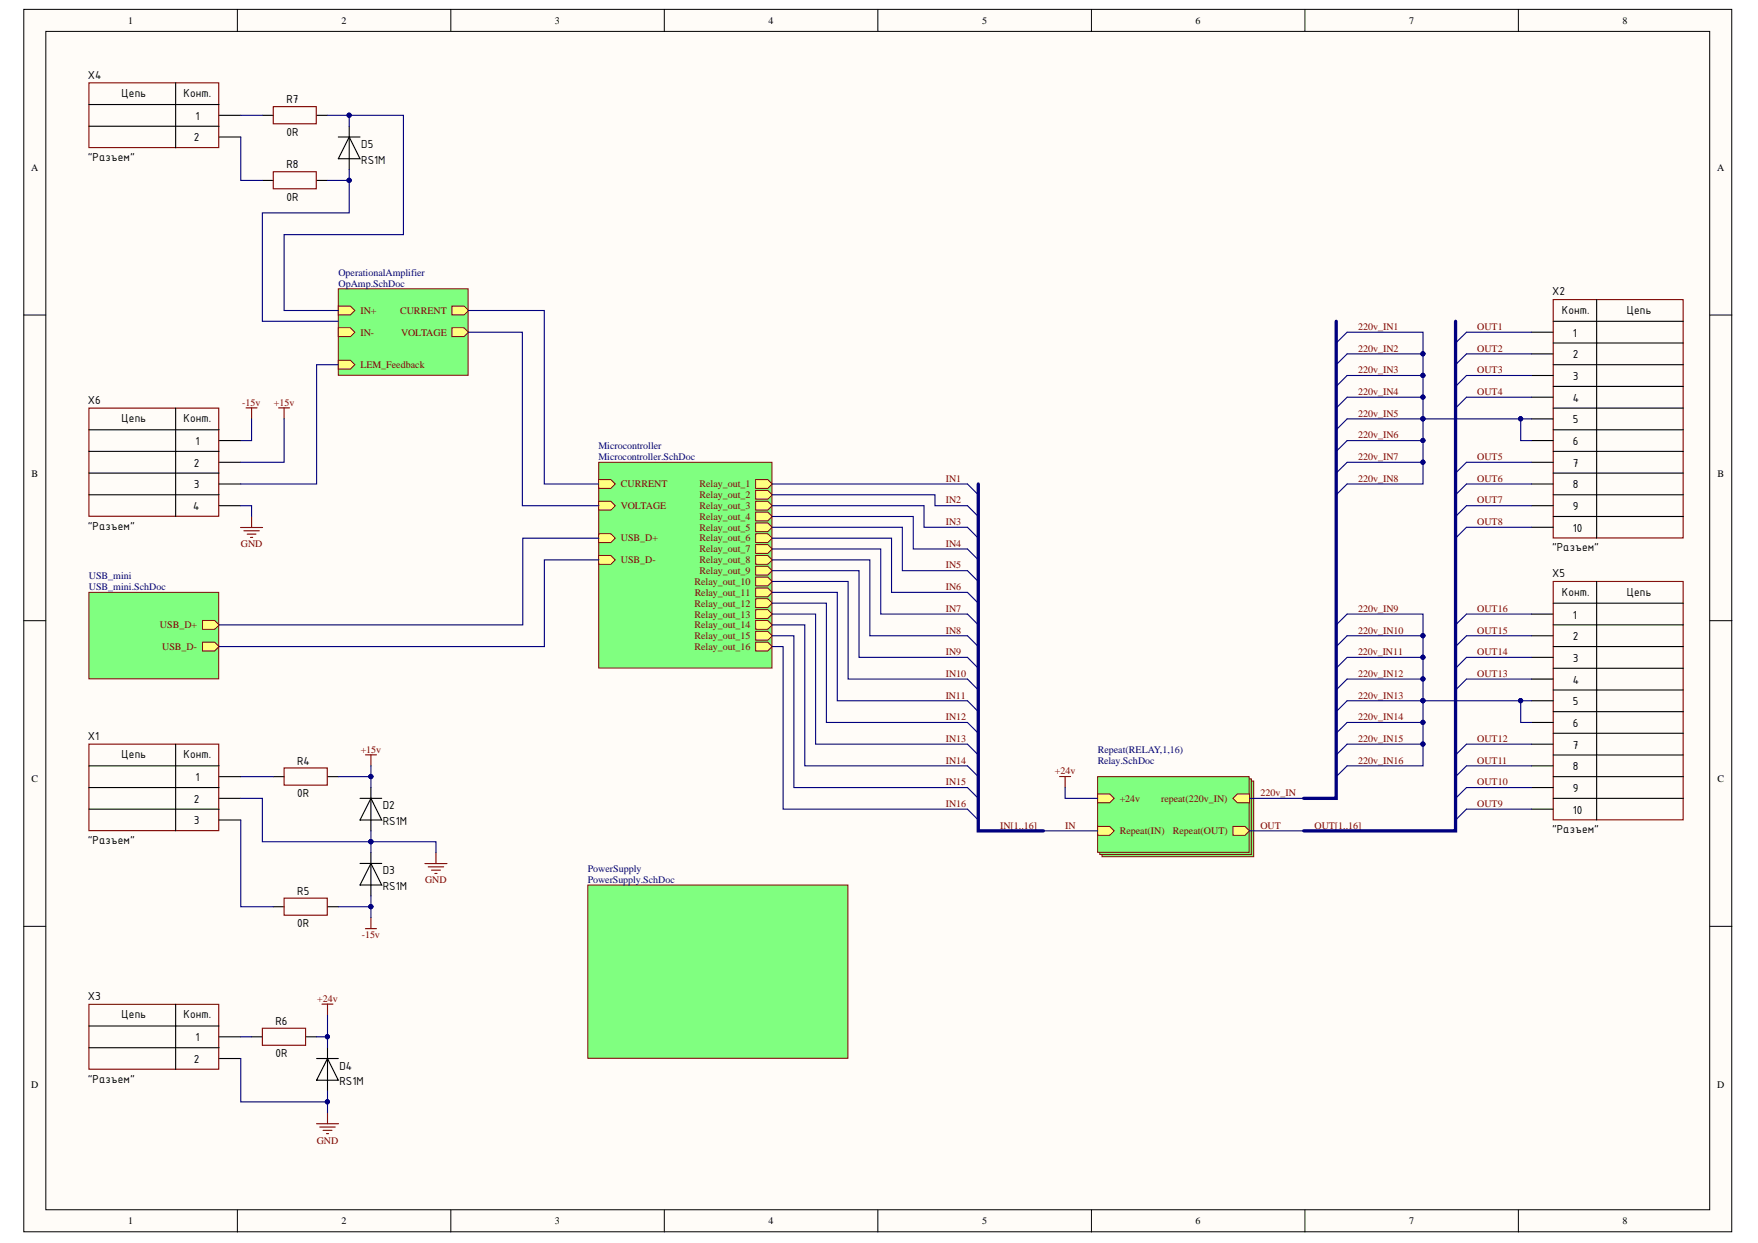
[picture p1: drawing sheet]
<svg xmlns="http://www.w3.org/2000/svg" width="297mm" height="210mm" viewBox="0 0 297 210" stroke-linecap="round" stroke-linejoin="round" font-family="sans-serif">
<g fill="#fffcf8" stroke="#000" stroke-width=".17">
<path d="M4 1.6h288.6v206.4h-288.6z"/>
<path d="M7.7 5.3h281.2v199h-281.2z"/>
</g>
<g fill="none" stroke="#000" stroke-width=".17">
<path d="M40.1 1.6v3.7M76.2 1.6v3.7M112.2 1.6v3.7M148.3 1.6v3.7M184.4 1.6v3.7M220.5 1.6v3.7M256.6 1.6v3.7M4 53.2h3.7M288.9 53.2h3.7M4 104.8h3.7M288.9 104.8h3.7M4 156.4h3.7"/>
<path d="M288.9 156.4h3.7M40.1 204.3v3.7M76.2 204.3v3.7M112.2 204.3v3.7M148.3 204.3v3.7M184.4 204.3v3.7M220.5 204.3v3.7M256.6 204.3v3.7"/>
</g>
<path d="M15 129.3h22M15 133h22M15 136.6h22M29.7 125.7v14.6M37 131.2h3.7M37 134.8h3.7M37 138.5h3.7" fill="none" stroke="#000" stroke-width=".19"/>
<path d="M15 125.7h22v14.6h-22z" fill="none" stroke="#800000" stroke-width=".19"/>
<path d="M101.2 78.1h29.2v34.7h-29.2z" fill="#80ff80" stroke="#800000" stroke-width=".17"/>
<path d="M101.2 90.1h2l.8 .8-.8 .7h-2z" fill-rule="evenodd" fill="#ffff80"/>
<path d="M101.2 90.1h2l.8 .8-.8 .7h-2z" fill="none" stroke="#800000" stroke-width=".17"/>
<path d="M101.2 93.8h2l.8 .7-.8 .8h-2z" fill-rule="evenodd" fill="#ffff80"/>
<path d="M101.2 93.8h2l.8 .7-.8 .8h-2z" fill="none" stroke="#800000" stroke-width=".17"/>
<path d="M101.2 84.7h2l.8 .7-.8 .7h-2z" fill-rule="evenodd" fill="#ffff80"/>
<path d="M101.2 84.7h2l.8 .7-.8 .7h-2z" fill="none" stroke="#800000" stroke-width=".17"/>
<path d="M101.2 81h2l.8 .7-.8 .8h-2z" fill-rule="evenodd" fill="#ffff80"/>
<path d="M101.2 81h2l.8 .7-.8 .8h-2z" fill="none" stroke="#800000" stroke-width=".17"/>
<path d="M127.7 97.4h2l.8 .8-.8 .7h-2z" fill-rule="evenodd" fill="#ffff80"/>
<path d="M127.7 97.4h2l.8 .8-.8 .7h-2z" fill="none" stroke="#800000" stroke-width=".17"/>
<path d="M127.7 92h2l.8 .7-.8 .7h-2z" fill-rule="evenodd" fill="#ffff80"/>
<path d="M127.7 92h2l.8 .7-.8 .7h-2z" fill="none" stroke="#800000" stroke-width=".17"/>
<path d="M127.7 104.8h2l.8 .7-.8 .8h-2z" fill-rule="evenodd" fill="#ffff80"/>
<path d="M127.7 104.8h2l.8 .7-.8 .8h-2z" fill="none" stroke="#800000" stroke-width=".17"/>
<path d="M127.7 90.1h2l.8 .8-.8 .7h-2z" fill-rule="evenodd" fill="#ffff80"/>
<path d="M127.7 90.1h2l.8 .8-.8 .7h-2z" fill="none" stroke="#800000" stroke-width=".17"/>
<path d="M127.7 84.7h2l.8 .7-.8 .7h-2z" fill-rule="evenodd" fill="#ffff80"/>
<path d="M127.7 84.7h2l.8 .7-.8 .7h-2z" fill="none" stroke="#800000" stroke-width=".17"/>
<path d="M127.7 88.3h2l.8 .7-.8 .8h-2z" fill-rule="evenodd" fill="#ffff80"/>
<path d="M127.7 88.3h2l.8 .7-.8 .8h-2z" fill="none" stroke="#800000" stroke-width=".17"/>
<path d="M127.7 99.3h2l.8 .7-.8 .8h-2z" fill-rule="evenodd" fill="#ffff80"/>
<path d="M127.7 99.3h2l.8 .7-.8 .8h-2z" fill="none" stroke="#800000" stroke-width=".17"/>
<path d="M127.7 82.8h2l.8 .8-.8 .7h-2z" fill-rule="evenodd" fill="#ffff80"/>
<path d="M127.7 82.8h2l.8 .8-.8 .7h-2z" fill="none" stroke="#800000" stroke-width=".17"/>
<path d="M127.7 101.1h2l.8 .8-.8 .7h-2z" fill-rule="evenodd" fill="#ffff80"/>
<path d="M127.7 101.1h2l.8 .8-.8 .7h-2z" fill="none" stroke="#800000" stroke-width=".17"/>
<path d="M127.7 86.5h2l.8 .7-.8 .8h-2z" fill-rule="evenodd" fill="#ffff80"/>
<path d="M127.7 86.5h2l.8 .7-.8 .8h-2z" fill="none" stroke="#800000" stroke-width=".17"/>
<path d="M127.7 81h2l.8 .7-.8 .8h-2z" fill-rule="evenodd" fill="#ffff80"/>
<path d="M127.7 81h2l.8 .7-.8 .8h-2z" fill="none" stroke="#800000" stroke-width=".17"/>
<path d="M127.7 103h2l.8 .7-.8 .7h-2z" fill-rule="evenodd" fill="#ffff80"/>
<path d="M127.7 103h2l.8 .7-.8 .7h-2z" fill="none" stroke="#800000" stroke-width=".17"/>
<path d="M127.7 93.8h2l.8 .7-.8 .8h-2z" fill-rule="evenodd" fill="#ffff80"/>
<path d="M127.7 93.8h2l.8 .7-.8 .8h-2z" fill="none" stroke="#800000" stroke-width=".17"/>
<path d="M127.7 95.6h2l.8 .8-.8 .7h-2z" fill-rule="evenodd" fill="#ffff80"/>
<path d="M127.7 95.6h2l.8 .8-.8 .7h-2z" fill="none" stroke="#800000" stroke-width=".17"/>
<path d="M127.7 108.4h2l.8 .8-.8 .7h-2z" fill-rule="evenodd" fill="#ffff80"/>
<path d="M127.7 108.4h2l.8 .8-.8 .7h-2z" fill="none" stroke="#800000" stroke-width=".17"/>
<path d="M127.7 106.6h2l.8 .8-.8 .7h-2z" fill-rule="evenodd" fill="#ffff80"/>
<path d="M127.7 106.6h2l.8 .8-.8 .7h-2z" fill="none" stroke="#800000" stroke-width=".17"/>
<path d="M15 100h22v14.6h-22z" fill="#80ff80" stroke="#800000" stroke-width=".17"/>
<path d="M34.2 104.8h2.1l.7 .7-.7 .8h-2.1z" fill-rule="evenodd" fill="#ffff80"/>
<path d="M34.2 104.8h2.1l.7 .7-.7 .8h-2.1z" fill="none" stroke="#800000" stroke-width=".17"/>
<path d="M34.2 108.4h2.1l.7 .8-.7 .7h-2.1z" fill-rule="evenodd" fill="#ffff80"/>
<path d="M34.2 108.4h2.1l.7 .8-.7 .7h-2.1z" fill="none" stroke="#800000" stroke-width=".17"/>
<g fill="#80ff80" stroke="#800000" stroke-width=".17">
<path d="M99.3 149.5h44v29.2h-44z"/>
<path d="M57.2 48.8h21.9v14.6h-21.9z"/>
</g>
<path d="M57.2 51.7h2l.8 .7-.8 .8h-2z" fill-rule="evenodd" fill="#ffff80"/>
<path d="M57.2 51.7h2l.8 .7-.8 .8h-2z" fill="none" stroke="#800000" stroke-width=".17"/>
<path d="M57.2 60.8h2l.8 .8-.8 .7h-2z" fill-rule="evenodd" fill="#ffff80"/>
<path d="M57.2 60.8h2l.8 .8-.8 .7h-2z" fill="none" stroke="#800000" stroke-width=".17"/>
<path d="M57.2 55.4h2l.8 .7-.8 .7h-2z" fill-rule="evenodd" fill="#ffff80"/>
<path d="M57.2 55.4h2l.8 .7-.8 .7h-2z" fill="none" stroke="#800000" stroke-width=".17"/>
<path d="M76.4 51.7h2l.8 .7-.8 .8h-2z" fill-rule="evenodd" fill="#ffff80"/>
<path d="M76.4 51.7h2l.8 .7-.8 .8h-2z" fill="none" stroke="#800000" stroke-width=".17"/>
<path d="M76.4 55.4h2l.8 .7-.8 .7h-2z" fill-rule="evenodd" fill="#ffff80"/>
<path d="M76.4 55.4h2l.8 .7-.8 .7h-2z" fill="none" stroke="#800000" stroke-width=".17"/>
<g fill="none" stroke="#000" stroke-width=".19">
<path d="M15 17.7h22M29.7 14v11M37 19.5h3.7M15 21.3h22M37 23.1h3.7M15 72.6h22M15 76.2h22M15 79.9h22M29.7 68.9v18.3M37 74.4h3.7M37 78.1h3.7M15 83.6h22"/>
<path d="M37 81.7h3.7M37 85.4h3.7M15 173.3h22M15 176.9h22M29.7 169.6v11M37 175.1h3.7M37 178.8h3.7"/>
</g>
<g fill="none" stroke="#800000" stroke-width=".19">
<path d="M15 14h22v10.9h-22zM15 68.9h22v18.3h-22zM41.6 68.9h1.8M42.5 68.9v1.8M47.1 68.9h1.8M48 68.9v1.8M40.6 89.1h3.8M41.2 89.6h2.6M41.8 90.2h1.5M42.3 90.8h.4M42.5 87.2v1.9M15 169.6h22v11h-22z"/>
<path d="M54.4 169.6h1.9M55.3 169.6v1.8M53.5 189.8h3.7M54 190.3h2.6M54.6 190.9h1.5M55.2 191.4h.3M55.3 187.9v1.9"/>
</g>
<g fill="none" stroke="#000080" stroke-width=".19">
<path d="M163.5 81.7l1.8 1.9M163.5 85.4l1.8 1.8M163.5 89l1.8 1.9M163.5 92.7l1.8 1.8M163.5 96.4l1.8 1.8M163.5 100l1.8 1.9M163.5 103.7l1.8 1.8M163.5 107.4l1.8 1.8M163.5 111l1.8 1.8M163.5 114.7l1.8 1.8M163.5 118.3l1.8 1.9M163.5 122l1.8 1.8"/>
<path d="M163.5 125.7l1.8 1.8M163.5 129.3l1.8 1.9M163.5 133l1.8 1.8M163.5 136.6l1.8 1.9"/>
</g>
<g fill="#80ff80" stroke="#800000" stroke-width=".17">
<path d="M186.2 131.9h25.6v12.8h-25.6z"/>
<path d="M185.8 131.5h25.6v12.8h-25.6z"/>
<path d="M185.5 131.2h25.6v12.7h-25.6z"/>
</g>
<path d="M185.5 139.6h2l.8 .7-.8 .7h-2z" fill-rule="evenodd" fill="#ffff80"/>
<path d="M185.5 139.6h2l.8 .7-.8 .7h-2z" fill="none" stroke="#800000" stroke-width=".17"/>
<path d="M185.5 134.1h2l.8 .7-.8 .8h-2z" fill-rule="evenodd" fill="#ffff80"/>
<path d="M185.5 134.1h2l.8 .7-.8 .8h-2z" fill="none" stroke="#800000" stroke-width=".17"/>
<path d="M208.3 134.8l.8-.7h2v1.5h-2z" fill-rule="evenodd" fill="#ffff80"/>
<path d="M208.3 134.8l.8-.7h2v1.5h-2z" fill="none" stroke="#800000" stroke-width=".17"/>
<path d="M208.3 139.6h2.1l.7 .7-.7 .7h-2.1z" fill-rule="evenodd" fill="#ffff80"/>
<path d="M208.3 139.6h2.1l.7 .7-.7 .7h-2.1z" fill="none" stroke="#800000" stroke-width=".17"/>
<g fill="none" stroke="#800000" stroke-width=".19">
<path d="M46.2 18h7.2v2.9h-7.2zM46.2 29h7.2v2.9h-7.2zM262.4 50.6h22v40.2h-22zM262.4 98.2h22v40.2h-22zM48 129.7h7.3v2.9h-7.3zM61.7 127.5h1.9M62.7 127.5v1.8M179 131.1h1.9M180 131.1v1.9M48 151.7h7.3v2.9h-7.3zM61.7 156.8h1.9M62.7 155v1.8"/>
<path d="M71.8 145.8h3.7M72.4 146.4h2.6M72.9 146.9h1.5M73.5 147.5h.3M73.7 144v1.8M44.3 173.6h7.3v2.9h-7.3z"/>
</g>
<g fill="none" stroke="#000080" stroke-width=".19">
<path d="M40.7 19.5h3.6M55.3 19.5h12.9v20.1h-20.2v12.8h9.2M59 19.5v1.8M40.7 23.1v7.4h3.6M59 30.5v5.5h-14.7v18.3h12.9M59 28.6v1.9h-3.7M79.2 56.1h9.1v29.3h12.9M79.2 52.4h12.8v29.3h9.2M225.8 57.9l1.8-1.8h12.8v3.7h-12.8l-1.8 1.8M240.4 59.8v3.6h-12.8l-1.8 1.9M258.8 59.8h-11l-1.9 1.8M258.8 56.1h-11l-1.9 1.8"/>
<path d="M42.5 70.7v3.7h-1.8M48 70.7v7.4h-7.3M57.2 61.6h-3.7v20.1h-12.8M240.4 78.1v3.6h-12.8l-1.8 1.9M240.4 74.4v3.7h-12.8l-1.8 1.8M240.4 67.1v3.6h-12.8l-1.8 1.9M240.4 63.4v3.7h-12.8l-1.8 1.8M256.9 70.7h-16.5v3.7h-12.8l-1.8 1.8M258.8 70.7h-1.9v3.7h1.9M258.8 67.1h-11l-1.9 1.8M258.8 63.4h-11l-1.9 1.9M258.8 78.1h-11l-1.9 1.8"/>
<path d="M40.7 85.4h1.8v1.8M101.2 94.5h-9.2v14.7h-55M101.2 90.9h-12.9v14.6h-51.3M130.5 98.2h12.8v16.5h20.2M130.5 96.4h14.6v14.6h18.4M130.5 94.5h16.5v12.9h16.5M130.5 92.7h18.3v11h14.7M130.5 90.9h20.1v9.1h12.9M130.5 89h22v7.4h11M130.5 87.2h23.8v5.5h9.2M130.5 85.4h25.6v3.6h7.4M130.5 83.6h27.5v1.8h5.5"/>
<path d="M130.5 81.7h33M258.8 89h-11l-1.9 1.9M258.8 85.4h-11l-1.9 1.8M258.8 81.7h-11l-1.9 1.9M130.5 109.2h1.8v27.4h31.2M130.5 107.4h3.6v25.6h29.4M130.5 105.5h5.5v23.8h27.5M130.5 103.7h7.3v22h25.7M130.5 101.9h9.1v20.1h23.9M130.5 100h11v18.3h22M225.8 105.5l1.8-1.8h12.8v3.7h-12.8l-1.8 1.8M240.4 114.7v3.6h-12.8l-1.8 1.9"/>
<path d="M240.4 111v3.7h-12.8l-1.8 1.8M240.4 107.4v3.6h-12.8l-1.8 1.8M256.9 118.3h-16.5v3.7h-12.8l-1.8 1.8M258.8 118.3h-1.9v3.7h1.9M258.8 114.7h-11l-1.9 1.8M258.8 111h-11l-1.9 1.8M258.8 107.4h-11l-1.9 1.8M258.8 103.7h-11l-1.9 1.8M40.7 138.5v14.6h5.5M40.7 134.8h3.6v7.3h18.4v1.9M40.7 131.2h5.5M62.7 129.3v1.9h-5.5"/>
<path d="M62.7 131.2v1.8M180 133v1.8h5.5M211.1 134.8h9.2M240.4 125.7v3.6h-12.8l-1.8 1.9M240.4 122v3.7h-12.8l-1.8 1.8M258.8 136.6h-11l-1.9 1.9M258.8 133h-11l-1.9 1.8M258.8 129.3h-11l-1.9 1.9M258.8 125.7h-11l-1.9 1.8M57.2 153.1h5.5v1.9M62.7 140.3v1.8h11v1.9M62.7 151.3v1.8"/>
<path d="M176.3 140.3h9.2M211.1 140.3h9.2M40.7 178.8v7.3h14.6M40.7 175.1h1.8M53.5 175.1h1.8v1.8M55.3 171.4v3.7M55.3 184.2v3.7"/>
</g>
<g fill="none" stroke="#000" stroke-width=".19">
<path d="M44.3 19.5h1.9M53.5 19.5h1.8M44.3 30.5h1.9M53.5 30.5h1.8M57.2 23.1h3.6M59 23.1l1.8 3.7h-3.6zM59 21.3v7.3M258.8 56.1h3.6M258.8 59.8h3.6M262.4 54.3h22M262.4 57.9h22M269.8 50.6v40.3"/>
<path d="M258.8 63.4h3.6M258.8 67.1h3.6M258.8 70.7h3.6M258.8 74.4h3.6M258.8 78.1h3.6M262.4 61.6h22M262.4 65.3h22M262.4 68.9h22M262.4 72.6h22M262.4 76.2h22M262.4 79.9h22M258.8 81.7h3.6"/>
<path d="M258.8 85.4h3.6M258.8 89h3.6M262.4 83.6h22M262.4 87.2h22M269.8 98.2v40.3M258.8 103.7h3.6M258.8 107.4h3.6M258.8 111h3.6M258.8 114.7h3.6M258.8 118.3h3.6M262.4 101.9h22M262.4 105.5h22"/>
<path d="M262.4 109.2h22M262.4 112.8h22M262.4 116.5h22M46.2 131.2h1.8M55.3 131.2h1.9M60.8 134.8h3.7M62.7 134.8l1.8 3.7h-3.7zM62.7 133v7.3M258.8 122h3.6M258.8 125.7h3.6M258.8 129.3h3.6M258.8 133h3.6"/>
<path d="M258.8 136.6h3.6M262.4 120.2h22M262.4 123.8h22M262.4 127.5h22M262.4 131.2h22M262.4 134.8h22M46.2 153.1h1.8M55.3 153.1h1.9M60.8 145.8h3.7M62.7 145.8l1.8 3.7h-3.7zM62.7 144v7.3M42.5 175.1h1.8"/>
<path d="M51.7 175.1h1.8M53.5 178.8h3.7M55.3 178.8l1.9 3.6h-3.7zM55.3 176.9v7.3"/>
</g>
<g fill="#000080" stroke="#000080" stroke-width=".17">
<circle cx="62.7" cy="142.1" r=".35"/>
<circle cx="55.3" cy="186.1" r=".35"/>
<circle cx="59" cy="30.4" r=".35"/>
<circle cx="59" cy="19.5" r=".35"/>
<circle cx="55.3" cy="175.1" r=".35"/>
<circle cx="62.7" cy="153.1" r=".35"/>
<circle cx="62.7" cy="131.1" r=".35"/>
<circle cx="240.4" cy="125.6" r=".35"/>
<circle cx="240.4" cy="122" r=".35"/>
<circle cx="240.4" cy="118.3" r=".35"/>
<circle cx="240.4" cy="114.7" r=".35"/>
<circle cx="240.4" cy="111" r=".35"/>
<circle cx="240.4" cy="107.3" r=".35"/>
<circle cx="240.4" cy="78" r=".35"/>
<circle cx="240.4" cy="74.4" r=".35"/>
<circle cx="240.4" cy="70.7" r=".35"/>
<circle cx="240.4" cy="67.1" r=".35"/>
<circle cx="240.4" cy="63.4" r=".35"/>
<circle cx="240.4" cy="59.7" r=".35"/>
<circle cx="256.9" cy="118.3" r=".35"/>
<circle cx="256.9" cy="70.7" r=".35"/>
</g>
<path d="M225.8 54.3v80.5h-5.5M245.9 54.3v86h-25.6M165.3 81.7v58.6h11" fill="none" stroke="#000080" stroke-width=".56"/>
<g font-size="2.1">
<text x="14.8" y="13.3">X4</text>
<text x="20.6" y="16.4">Цепь</text>
<text x="31" y="16.4">Конт.</text>
<text x="48.4" y="17.5">R7</text>
<text x="32.7" y="23.9">2</text>
<text x="33" y="20.2">1</text>
<text x="48.4" y="22.9">0R</text>
<text x="14.8" y="27.2">&quot;Разъем&quot;</text>
<text x="48.4" y="28.4">R8</text>
<text x="61" y="27.6">RS1M</text>
<text x="61" y="25">D5</text>
<text x="48.4" y="33.9">0R</text>
<text x="262.2" y="49.9">X2</text>
<text x="263.9" y="53">Конт.</text>
<text x="274.9" y="53">Цепь</text>
<text x="265.8" y="56.8">1</text>
<text x="265.8" y="60.5">2</text>
<text x="265.8" y="64.2">3</text>
<text x="14.8" y="68.2">X6</text>
<text x="20.6" y="71.3">Цепь</text>
<text x="31" y="71.3">Конт.</text>
<text x="265.8" y="67.8">4</text>
<text x="265.8" y="71.5">5</text>
<text x="33" y="75.2">1</text>
<text x="265.8" y="75.2">6</text>
<text x="32.7" y="78.8">2</text>
<text x="32.7" y="82.5">3</text>
<text x="265.8" y="78.8">7</text>
<text x="265.8" y="82.5">8</text>
<text x="14.8" y="89.4">&quot;Разъем&quot;</text>
<text x="32.6" y="86.2">4</text>
<text x="265.8" y="86.2">9</text>
<text x="265.8" y="89.8">10</text>
<text x="262.2" y="93.1">&quot;Разъем&quot;</text>
<text x="262.2" y="97.5">X5</text>
<text x="263.9" y="100.6">Конт.</text>
<text x="274.9" y="100.6">Цепь</text>
<text x="265.8" y="104.4">1</text>
<text x="265.8" y="108.1">2</text>
<text x="265.8" y="111.8">3</text>
<text x="265.8" y="115.4">4</text>
<text x="265.8" y="119.1">5</text>
<text x="14.8" y="124.9">X1</text>
<text x="265.8" y="122.7">6</text>
<text x="20.6" y="128">Цепь</text>
<text x="31" y="128">Конт.</text>
<text x="33" y="131.9">1</text>
<text x="50.2" y="129.1">R4</text>
<text x="265.8" y="126.4">7</text>
<text x="265.8" y="130.1">8</text>
<text x="32.7" y="135.6">2</text>
<text x="50.2" y="134.6">0R</text>
<text x="64.7" y="136.7">D2</text>
<text x="265.8" y="133.7">9</text>
<text x="265.8" y="137.4">10</text>
<text x="14.8" y="142.6">&quot;Разъем&quot;</text>
<text x="32.7" y="139.2">3</text>
<text x="64.7" y="139.3">RS1M</text>
<text x="262.2" y="140.7">&quot;Разъем&quot;</text>
<text x="64.7" y="147.7">D3</text>
<text x="50.2" y="151.1">R5</text>
<text x="64.7" y="150.3">RS1M</text>
<text x="50.2" y="156.6">0R</text>
<text x="14.8" y="168.9">X3</text>
<text x="20.6" y="172">Цепь</text>
<text x="31" y="172">Конт.</text>
<text x="46.5" y="173.1">R6</text>
<text x="32.7" y="179.5">2</text>
<text x="33" y="175.9">1</text>
<text x="46.5" y="178.6">0R</text>
<text x="14.8" y="182.8">&quot;Разъем&quot;</text>
<text x="57.4" y="183.2">RS1M</text>
<text x="57.4" y="180.6">D4</text>
</g>
<g font-size="1.7">
<text x="21.7" y="4">1</text>
<text x="57.7" y="4">2</text>
<text x="93.8" y="4">3</text>
<text x="129.9" y="4">4</text>
<text x="165.9" y="4">5</text>
<text x="202" y="4">6</text>
<text x="238.1" y="4">7</text>
<text x="274.2" y="4">8</text>
<text x="5.3" y="28.9">A</text>
<text x="290.2" y="28.9">A</text>
<text x="5.3" y="80.5">B</text>
<text x="290.2" y="80.5">B</text>
<text x="5.3" y="132.1">C</text>
<text x="290.2" y="132.1">C</text>
<text x="5.3" y="183.8">D</text>
<text x="290.2" y="183.8">D</text>
<text x="21.7" y="206.7">1</text>
<text x="57.7" y="206.7">2</text>
<text x="93.8" y="206.7">3</text>
<text x="129.9" y="206.7">4</text>
<text x="165.9" y="206.7">5</text>
<text x="202" y="206.7">6</text>
<text x="238.1" y="206.7">7</text>
<text x="274.2" y="206.7">8</text>
</g>
<g font-size="1.7" fill="#000080">
<text x="57.2" y="46.6">OperationalAmplifier</text>
<text x="57.2" y="48.4">OpAmp.SchDoc</text>
<text x="101.1" y="75.9">Microcontroller</text>
<text x="101.1" y="77.7">Microcontroller.SchDoc</text>
<text x="15" y="97.8">USB_mini</text>
<text x="15" y="99.7">USB_mini.SchDoc</text>
<text x="185.5" y="127.1">Repeat(RELAY,1,16)</text>
<text x="185.5" y="129">Relay.SchDoc</text>
<text x="99.3" y="147.2">PowerSupply</text>
<text x="99.3" y="149.1">PowerSupply.SchDoc</text>
</g>
<g font-size="1.7" fill="#800000">
<text x="60.9" y="53">IN+</text>
<text x="67.6" y="53">CURRENT</text>
<text x="60.9" y="56.7">IN-</text>
<text x="67.8" y="56.7">VOLTAGE</text>
<text x="229.5" y="55.7">220v_IN1</text>
<text x="229.5" y="59.4">220v_IN2</text>
<text x="249.6" y="55.7">OUT1</text>
<text x="249.6" y="59.4">OUT2</text>
<text x="60.9" y="62.2">LEM_Feedback</text>
<text x="229.5" y="63">220v_IN3</text>
<text x="249.6" y="63">OUT3</text>
<text x="40.9" y="68.5">-15v</text>
<text x="46.3" y="68.5">+15v</text>
<text x="229.5" y="66.7">220v_IN4</text>
<text x="229.5" y="70.4">220v_IN5</text>
<text x="249.6" y="66.7">OUT4</text>
<text x="229.5" y="74">220v_IN6</text>
<text x="229.5" y="77.7">220v_IN7</text>
<text x="249.6" y="77.7">OUT5</text>
<text x="104.9" y="82.3">CURRENT</text>
<text x="118.2" y="82.3">Relay_out_1</text>
<text x="159.8" y="81.4">IN1</text>
<text x="229.5" y="81.4">220v_IN8</text>
<text x="249.6" y="81.4">OUT6</text>
<text x="104.9" y="85.9">VOLTAGE</text>
<text x="118.2" y="85.9">Relay_out_3</text>
<text x="118.2" y="89.6">Relay_out_5</text>
<text x="118.2" y="84.1">Relay_out_2</text>
<text x="118.2" y="87.8">Relay_out_4</text>
<text x="159.8" y="85">IN2</text>
<text x="159.8" y="88.7">IN3</text>
<text x="249.6" y="85">OUT7</text>
<text x="249.6" y="88.7">OUT8</text>
<text x="40.7" y="92.4">GND</text>
<text x="104.9" y="91.4">USB_D+</text>
<text x="104.9" y="95.1">USB_D-</text>
<text x="118.2" y="93.3">Relay_out_7</text>
<text x="118.2" y="91.4">Relay_out_6</text>
<text x="118.2" y="95.1">Relay_out_8</text>
<text x="159.8" y="92.4">IN4</text>
<text x="159.8" y="96">IN5</text>
<text x="117.3" y="98.8">Relay_out_10</text>
<text x="117.4" y="100.6">Relay_out_11</text>
<text x="118.2" y="96.9">Relay_out_9</text>
<text x="159.8" y="99.7">IN6</text>
<text x="27" y="106.1">USB_D+</text>
<text x="117.3" y="106.1">Relay_out_14</text>
<text x="117.3" y="102.4">Relay_out_12</text>
<text x="117.3" y="104.3">Relay_out_13</text>
<text x="117.3" y="107.9">Relay_out_15</text>
<text x="159.8" y="103.3">IN7</text>
<text x="159.8" y="107">IN8</text>
<text x="229.5" y="103.3">220v_IN9</text>
<text x="229.5" y="107">220v_IN10</text>
<text x="249.6" y="103.3">OUT16</text>
<text x="249.6" y="107">OUT15</text>
<text x="27.4" y="109.8">USB_D-</text>
<text x="117.3" y="109.8">Relay_out_16</text>
<text x="159.8" y="110.7">IN9</text>
<text x="229.5" y="110.7">220v_IN11</text>
<text x="249.6" y="110.7">OUT14</text>
<text x="159.8" y="114.3">IN10</text>
<text x="159.8" y="118">IN11</text>
<text x="229.5" y="114.3">220v_IN12</text>
<text x="229.5" y="118">220v_IN13</text>
<text x="249.6" y="114.3">OUT13</text>
<text x="159.8" y="121.6">IN12</text>
<text x="159.8" y="125.3">IN13</text>
<text x="229.5" y="121.6">220v_IN14</text>
<text x="229.5" y="125.3">220v_IN15</text>
<text x="249.6" y="125.3">OUT12</text>
<text x="61" y="127.1">+15v</text>
<text x="159.8" y="129">IN14</text>
<text x="178.2" y="130.8">+24v</text>
<text x="229.5" y="129">220v_IN16</text>
<text x="249.6" y="129">OUT11</text>
<text x="159.8" y="132.6">IN15</text>
<text x="159.8" y="136.3">IN16</text>
<text x="189.2" y="135.4">+24v</text>
<text x="196.2" y="135.4">repeat(220v_IN)</text>
<text x="213" y="134.4">220v_IN</text>
<text x="249.6" y="132.6">OUT10</text>
<text x="249.6" y="136.3">OUT9</text>
<text x="169" y="139.9">IN[1..16]</text>
<text x="180" y="139.9">IN</text>
<text x="189.2" y="140.9">Repeat(IN)</text>
<text x="198.2" y="140.9">Repeat(OUT)</text>
<text x="213" y="139.9">OUT</text>
<text x="222.1" y="139.9">OUT[1..16]</text>
<text x="71.8" y="149.2">GND</text>
<text x="61.1" y="158.3">-15v</text>
<text x="53.6" y="169.2">+24v</text>
<text x="53.5" y="193.1">GND</text>
</g>
</svg>
